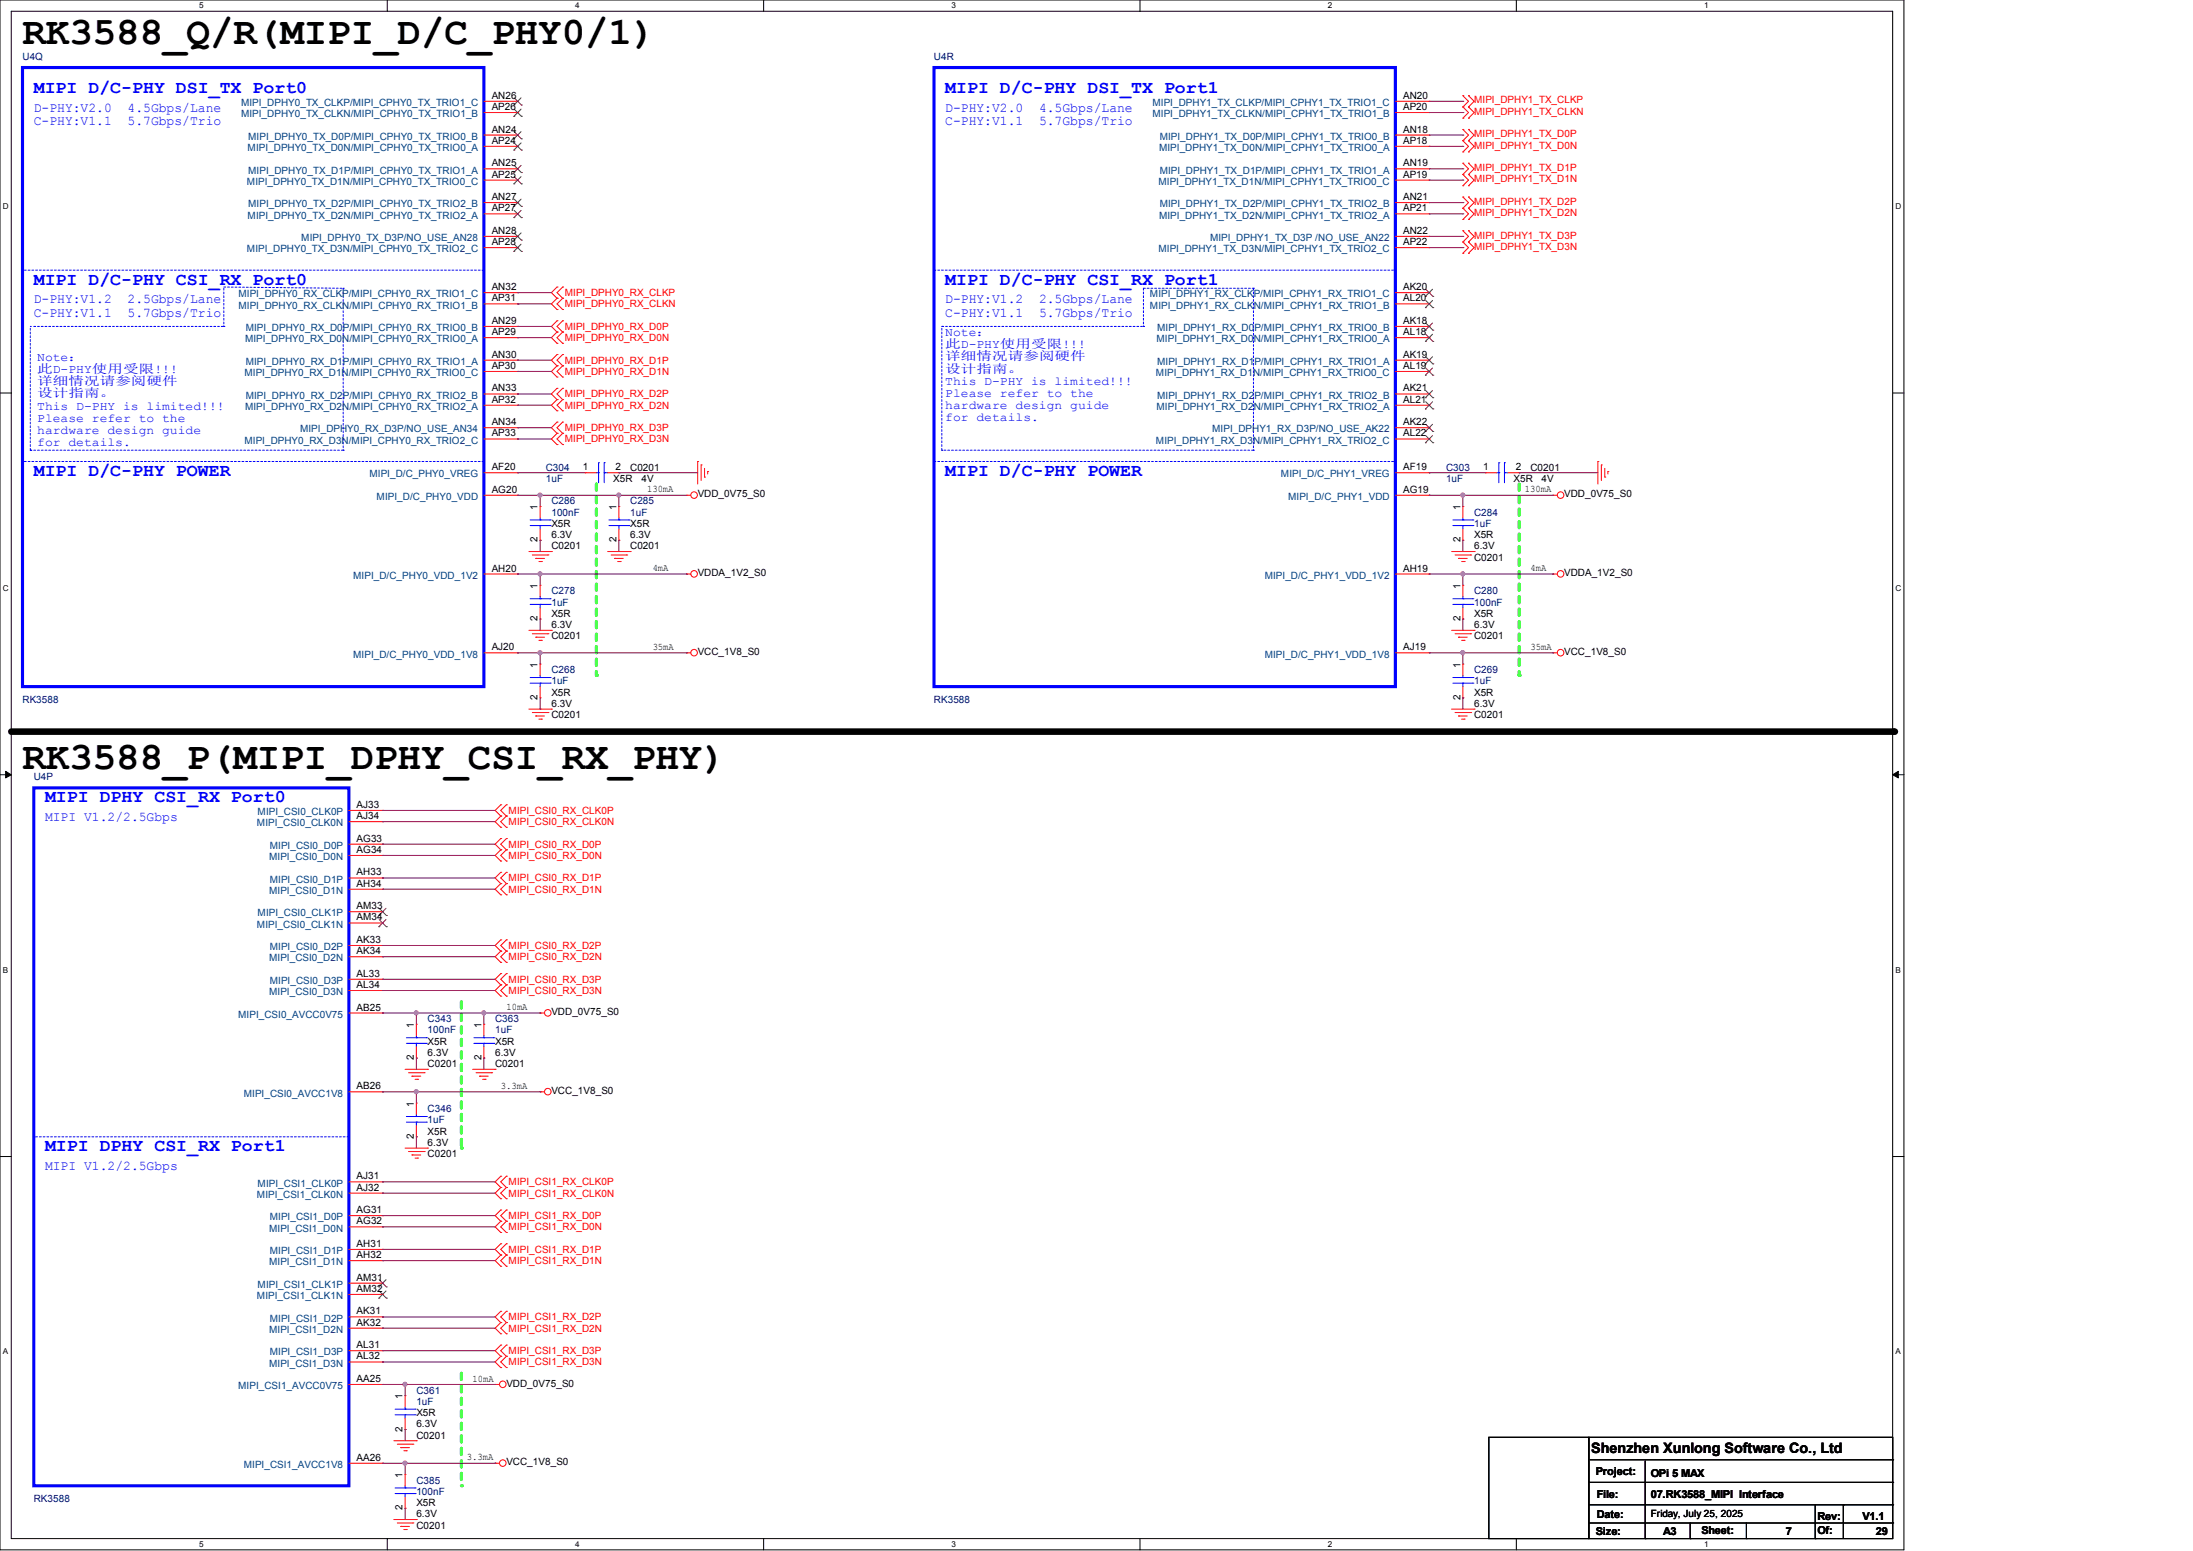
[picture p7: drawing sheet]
<svg xmlns="http://www.w3.org/2000/svg" width="297mm" height="210mm" viewBox="0 0 297 210" stroke-linecap="round" stroke-linejoin="round" font-family="sans-serif">
<g fill="none" stroke="#000" stroke-width=".14">
<path d="M0 0h257.9v209.8h-257.9zM1.5 1.5h254.8v206.8h-254.8zM52.5 0v1.5M103.4 0v1.5M154.4 0v1.5M205.4 0v1.5M0 53.2h1.5M256.3 53.2h1.6M0 104.9h1.5M.8 104.4l.7 .5-.7 .4zM256.3 104.9l.8-.5v.9zM256.3 104.9h1.6"/>
<path d="M0 156.6h1.5M256.3 156.6h1.6M52.5 208.3v1.5M103.4 208.3v1.5M154.4 208.3v1.5M205.4 208.3v1.5"/>
</g>
<path d="M.8 104.4l.7 .5-.7 .4zM256.3 104.9l.8-.5v.9z" fill="#000"/>
<path d="M1.5 99.1h255" fill="none" stroke="#000" stroke-width=".89"/>
<circle cx="256.5" cy="99.1" r=".44" fill="#000"/>
<path d="M80.8 65.5v25.9" fill="none" stroke="#0f0" stroke-width=".42" stroke-dasharray=".8 .8"/>
<circle cx="80.8" cy="91.4" r=".21" fill="#0f0" stroke-dasharray=".8 .8"/>
<path d="M62.5 135.6v19.8" fill="none" stroke="#0f0" stroke-width=".42" stroke-dasharray=".8 .8"/>
<circle cx="62.5" cy="155.4" r=".21" fill="#0f0" stroke-dasharray=".8 .8"/>
<path d="M62.5 185.9v15.3" fill="none" stroke="#0f0" stroke-width=".42" stroke-dasharray=".8 .8"/>
<circle cx="62.5" cy="201.2" r=".21" fill="#0f0" stroke-dasharray=".8 .8"/>
<path d="M205.7 65.5v25.9" fill="none" stroke="#0f0" stroke-width=".42" stroke-dasharray=".8 .8"/>
<circle cx="205.7" cy="91.4" r=".21" fill="#0f0" stroke-dasharray=".8 .8"/>
<g fill="none" stroke="#f00" stroke-width=".14">
<path d="M65.5 18.3h4.6M65.5 13.7h4.6M65.5 19.8h4.6M65.5 15.2h4.6M70.1 18.3h.1M70.1 13.7h.1M70.1 19.8h.1M70.1 15.2h.1M189 18.3h4.5M189 13.7h4.5M189 19.8h4.5M189 15.2h4.5"/>
<path d="M193.5 18.3h.1M193.5 13.7h.1M193.5 19.8h.1M193.5 15.2h.1M198.1 19.1h.1M198.1 17.5h.1M198.1 16h.1M198.1 14.5h.1M198.1 13h.1M198.1 19.1l.8 .7-.8 .8M198.1 17.5l.8 .8-.8 .8M198.1 14.5l.8 .7-.8 .8"/>
<path d="M198.1 13l.8 .7-.8 .8M198.9 19.1h.1M198.9 17.5h.1M198.9 16h.1M198.9 14.5h.1M198.9 13h.1M198.9 19.1l.7 .7-.7 .8M198.9 17.5l.7 .8-.7 .8M198.9 14.5l.7 .7-.7 .8M198.9 13l.7 .7-.7 .8M65.5 39.6h4.6M65.5 22.9h4.6"/>
<path d="M65.5 27.4h4.6M65.5 32h4.6M65.5 24.4h4.6M65.5 29h4.6M65.5 33.5h4.6M70.1 22.9h.1M70.1 27.4h.1M70.1 32h.1M70.1 24.4h.1M70.1 29h.1M70.1 33.5h.1M70.1 39.6h.1"/>
<path d="M75.4 38.9h.1M75.4 38.9l-.7 .7 .7 .8M76.2 38.9h.1M76.2 38.9l-.8 .7 .8 .8M189 39.6h4.5M189 22.9h4.5M189 27.4h4.5M189 32h4.5M189 24.4h4.5M189 29h4.5M189 33.5h4.5M193.5 39.6h.1"/>
<path d="M193.5 22.9h.1M193.5 27.4h.1M193.5 32h.1M193.5 24.4h.1M193.5 29h.1M193.5 33.5h.1M198.1 20.6h.1M198.1 25.1h.1M198.1 23.6h.1M198.1 22.1h.1M198.1 29.7h.1M198.1 28.2h.1"/>
<path d="M198.1 26.7h.1M198.1 34.3h.1M198.1 32.8h.1M198.1 31.2h.1M198.1 23.6l.8 .8-.8 .7M198.1 22.1l.8 .8-.8 .7M198.1 28.2l.8 .8-.8 .7M198.1 26.7l.8 .7-.8 .8M198.1 32.8l.8 .7-.8 .8M198.1 31.2l.8 .8-.8 .8M198.9 20.6h.1M198.9 25.1h.1"/>
<path d="M198.9 23.6h.1M198.9 22.1h.1M198.9 29.7h.1M198.9 28.2h.1M198.9 26.7h.1M198.9 34.3h.1M198.9 32.8h.1M198.9 31.2h.1M198.9 23.6l.7 .8-.7 .7M198.9 22.1l.7 .8-.7 .7M198.9 28.2l.7 .8-.7 .7M198.9 26.7l.7 .7-.7 .8"/>
<path d="M198.9 32.8l.7 .7-.7 .8M198.9 31.2l.7 .8-.7 .8M65.5 44.2h4.6M65.5 48.8h4.6M65.5 53.3h4.6M65.5 57.9h4.6M65.5 45.7h4.6M65.5 50.3h4.6M65.5 41.1h4.6M65.5 54.9h4.6M65.5 59.4h4.6M70.1 44.2h.1"/>
<path d="M70.1 48.8h.1M70.1 53.3h.1M70.1 57.9h.1M70.1 45.7h.1M70.1 50.3h.1M70.1 41.1h.1M70.1 54.9h.1M70.1 59.4h.1M75.4 40.4h.1M75.4 41.9h.1M75.4 43.4h.1M75.4 45h.1"/>
<path d="M75.4 46.5h.1M75.4 48h.1M75.4 49.5h.1M75.4 51.1h.1M75.4 52.6h.1M75.4 54.1h.1M75.4 55.6h.1M75.4 57.2h.1M75.4 58.7h.1M75.4 40.4l-.7 .7 .7 .8M75.4 43.4l-.7 .8 .7 .8M75.4 45l-.7 .7 .7 .8"/>
<path d="M75.4 48l-.7 .8 .7 .7M75.4 49.5l-.7 .8 .7 .8M75.4 52.6l-.7 .7 .7 .8M75.4 54.1l-.7 .8 .7 .7M75.4 57.2l-.7 .7 .7 .8M75.4 58.7l-.7 .7 .7 .8M76.2 40.4h.1M76.2 41.9h.1M76.2 45h.1M76.2 43.4h.1M76.2 46.5h.1M76.2 49.5h.1"/>
<path d="M76.2 48h.1M76.2 51.1h.1M76.2 54.1h.1M76.2 52.6h.1M76.2 55.6h.1M76.2 58.7h.1M76.2 57.2h.1M76.2 40.4l-.8 .7 .8 .8M76.2 43.4l-.8 .8 .8 .8M76.2 45l-.8 .7 .8 .8M76.2 48l-.8 .8 .8 .7M76.2 49.5l-.8 .8 .8 .8"/>
<path d="M76.2 52.6l-.8 .7 .8 .8M76.2 54.1l-.8 .8 .8 .7M76.2 57.2l-.8 .7 .8 .8M76.2 58.7l-.8 .7 .8 .8M189 44.2h4.5M189 48.8h4.5M189 53.3h4.5M189 57.9h4.5M189 45.7h4.5M189 50.3h4.5M189 41.1h4.5M189 54.9h4.5"/>
<path d="M189 59.4h4.5M193.5 44.2h.1M193.5 48.8h.1M193.5 53.3h.1M193.5 57.9h.1M193.5 45.7h.1M193.5 50.3h.1M193.5 41.1h.1M193.5 54.9h.1M193.5 59.4h.1M65.5 67.1h4.6M65.5 77.7h4.6"/>
<path d="M65.5 64h4.6M70.1 64h.1M70.1 67.1h.1M70.1 77.7h.1M71.6 74.7h3.1M72.1 75.1h2.1M72.6 75.6h.1M72.6 75.6h1.1M73 76h.3M73.2 68.6h.1M73.2 73.2h.1M73.2 79.2h.1"/>
<path d="M73.2 68.6v1.5M73.2 71.6v1.6M73.2 79.2v1.6M73.3 76h.1M74.2 75.1h.1M74.7 74.7h.1M75.4 60.2h.1M76.2 60.2h.1M79.2 64h.1M79.2 64h1.6M82.3 74.7h3M82.3 64h1.5"/>
<path d="M82.8 75.1h2.1M83.2 75.6h.1M83.2 75.6h1.2M83.7 76h.3M83.8 68.6h.1M83.8 73.2h.1M83.8 64h.1M83.8 68.6v1.5M83.8 71.6v1.6M84 76h.1M84.9 75.1h.1M85.3 74.7h.1"/>
<path d="M93 67.1h.1M93 77.7h.1M93 67.1h.6M93 77.7h.6M94.5 62.5h.1M94.5 62.5v3M95 62.9h.1M95 62.9v2.2M95.4 64.6h.1M95.4 63.4v1.2M95.8 63.8h.1M95.8 63.8v.4"/>
<path d="M189 67.1h4.5M189 77.7h4.5M189 64h4.5M193.5 64h.1M193.5 67.1h.1M193.5 77.7h.1M196.6 74.7h3M197.1 75.1h2.1M197.5 75.6h.1M197.5 75.6h1.2M198 76h.3M198.1 79.2h.1"/>
<path d="M198.1 68.6h.1M198.1 73.2h.1M198.1 68.6v1.5M198.1 71.6v1.6M198.1 79.2v1.6M198.3 76h.1M199.2 75.1h.1M199.6 74.7h.1M201.2 64h.1M201.2 64h1.5M204.2 64h1.5M205.7 64h.1"/>
<path d="M210.3 67.1h.1M210.3 77.7h.1M210.3 67.1h.6M210.3 77.7h.6M216.4 62.5h.1M216.4 62.5v3M216.9 62.9h.1M216.9 62.9v2.2M217.3 64.6h.1M217.3 63.4v1.2M217.8 63.8h.1M217.8 63.8v.4"/>
<path d="M65.5 88.4h4.6M70.1 88.4h.1M71.6 85.3h3.1M71.6 96h3.1M72.1 85.8h2.1M72.1 96.5h2.1M72.6 86.3h.1M72.6 96.9h.1M72.6 86.3h1.1M72.6 96.9h1.1M73 86.7h.3M73 97.4h.3"/>
<path d="M73.2 83.8h.1M73.2 89.9h.1M73.2 94.5h.1M73.2 82.3v1.5M73.2 89.9v1.5M73.2 93v1.5M73.3 86.7h.1M73.3 97.4h.1M74.2 85.8h.1M74.2 96.5h.1M74.7 85.3h.1M74.7 96h.1"/>
<path d="M93 88.4h.1M93 88.4h.6M189 88.4h4.5M193.5 88.4h.1M196.6 85.3h3M196.6 96h3M197.1 85.8h2.1M197.1 96.5h2.1M197.5 86.3h.1M197.5 96.9h.1M197.5 86.3h1.2M197.5 96.9h1.2"/>
<path d="M198 86.7h.3M198 97.4h.3M198.1 83.8h.1M198.1 89.9h.1M198.1 94.5h.1M198.1 82.3v1.5M198.1 89.9v1.5M198.1 93v1.5M198.3 86.7h.1M198.3 97.4h.1M199.2 85.8h.1M199.2 96.5h.1"/>
<path d="M199.6 85.3h.1M199.6 96h.1M210.3 88.4h.1M210.3 88.4h.6M47.2 114.3h4.6M47.2 115.8h4.6M47.2 118.9h4.6M47.2 109.7h4.6M47.2 111.3h4.6M51.8 114.3h.1M51.8 115.8h.1M51.8 118.9h.1"/>
<path d="M51.8 109.7h.1M51.8 111.3h.1M67.8 109h.1M67.8 110.5h.1M67.8 112h.1M67.8 113.5h.1M67.8 115.1h.1M67.8 116.6h.1M67.8 118.1h.1M67.8 119.6h.1M67.8 109l-.7 .7 .7 .8M67.8 110.5l-.7 .8 .7 .7"/>
<path d="M67.8 113.5l-.7 .8 .7 .8M67.8 115.1l-.7 .7 .7 .8M67.8 118.1l-.7 .8 .7 .7M67.8 119.6l-.7 .8 .7 .8M68.6 110.5h.1M68.6 109h.1M68.6 112h.1M68.6 115.1h.1M68.6 113.5h.1M68.6 116.6h.1M68.6 119.6h.1M68.6 118.1h.1"/>
<path d="M68.6 109l-.8 .7 .8 .8M68.6 110.5l-.8 .8 .8 .7M68.6 113.5l-.8 .8 .8 .8M68.6 115.1l-.8 .7 .8 .8M68.6 118.1l-.8 .8 .8 .7M68.6 119.6l-.8 .8 .8 .8M47.2 137.2h4.6M47.2 120.4h4.6M47.2 128h4.6M47.2 129.5h4.6M47.2 132.6h4.6M47.2 134.1h4.6"/>
<path d="M47.2 123.4h4.6M47.2 125h4.6M51.8 137.2h.1M51.8 120.4h.1M51.8 128h.1M51.8 129.5h.1M51.8 132.6h.1M51.8 134.1h.1M51.8 123.4h.1M51.8 125h.1M56.4 138.7h.1M56.4 138.7v1.5"/>
<path d="M65.5 138.7h.1M65.5 138.7v1.5M67.8 121.2h.1M67.8 127.3h.1M67.8 128.8h.1M67.8 130.3h.1M67.8 131.8h.1M67.8 133.3h.1M67.8 134.9h.1M67.8 127.3l-.7 .7 .7 .8M67.8 128.8l-.7 .7 .7 .8M67.8 131.8l-.7 .8 .7 .7"/>
<path d="M67.8 133.3l-.7 .8 .7 .8M68.6 121.2h.1M68.6 128.8h.1M68.6 127.3h.1M68.6 130.3h.1M68.6 133.3h.1M68.6 131.8h.1M68.6 134.9h.1M68.6 127.3l-.8 .7 .8 .8M68.6 128.8l-.8 .7 .8 .8M68.6 131.8l-.8 .8 .8 .7M68.6 133.3l-.8 .8 .8 .8"/>
<path d="M73.2 137.2h.1M73.2 137.2h.5M47.2 147.8h4.6M51.8 147.8h.1M54.9 155.4h3M54.9 144.8h3M55.3 155.9h2.1M55.3 145.2h2.1M55.8 156.4h.1M55.8 145.7h.1M55.8 156.4h1.2M55.8 145.7h1.2"/>
<path d="M56.2 156.8h.4M56.2 146.1h.4M56.4 149.4h.1M56.4 153.9h.1M56.4 143.3h.1M56.4 141.7v1.6M56.4 149.4v1.5M56.4 152.4v1.5M56.6 156.8h.1M56.6 146.1h.1M57.4 155.9h.1M57.4 145.2h.1"/>
<path d="M57.9 155.4h.1M57.9 144.8h.1M64 144.8h3.1M64.5 145.2h2.1M64.9 145.7h.1M64.9 145.7h1.2M65.4 146.1h.3M65.5 143.3h.1M65.5 141.7v1.6M65.7 146.1h.1M66.6 145.2h.1M67.1 144.8h.1"/>
<path d="M67.8 159.3h.1M67.8 159.3l-.7 .7 .7 .8M68.6 159.3h.1M68.6 159.3l-.8 .7 .8 .8M73.2 147.8h.1M73.2 147.8h.5M47.2 164.6h4.6M47.2 166.1h4.6M47.2 169.2h4.6M47.2 170.7h4.6M47.2 160h4.6M47.2 161.5h4.6"/>
<path d="M47.2 178.3h4.6M47.2 179.8h4.6M47.2 173.7h4.6M47.2 175.3h4.6M51.8 164.6h.1M51.8 166.1h.1M51.8 169.2h.1M51.8 170.7h.1M51.8 160h.1M51.8 161.5h.1M51.8 178.3h.1M51.8 179.8h.1"/>
<path d="M51.8 173.7h.1M51.8 175.3h.1M67.8 160.8h.1M67.8 162.3h.1M67.8 163.8h.1M67.8 165.4h.1M67.8 166.9h.1M67.8 168.4h.1M67.8 169.9h.1M67.8 171.4h.1M67.8 177.5h.1M67.8 179.1h.1"/>
<path d="M67.8 160.8l-.7 .7 .7 .8M67.8 163.8l-.7 .8 .7 .8M67.8 165.4l-.7 .7 .7 .8M67.8 168.4l-.7 .8 .7 .7M67.8 169.9l-.7 .8 .7 .7M67.8 177.5l-.7 .8 .7 .8M67.8 179.1l-.7 .7 .7 .8M68.6 162.3h.1M68.6 160.8h.1M68.6 165.4h.1M68.6 163.8h.1M68.6 166.9h.1"/>
<path d="M68.6 169.9h.1M68.6 168.4h.1M68.6 171.4h.1M68.6 179.1h.1M68.6 177.5h.1M68.6 160.8l-.8 .7 .8 .8M68.6 163.8l-.8 .8 .8 .8M68.6 165.4l-.8 .7 .8 .8M68.6 168.4l-.8 .8 .8 .7M68.6 169.9l-.8 .8 .8 .7M68.6 177.5l-.8 .8 .8 .8M68.6 179.1l-.8 .7 .8 .8"/>
<path d="M47.2 187.5h4.6M47.2 198.1h4.6M47.2 182.9h4.6M47.2 184.4h4.6M51.8 187.5h.1M51.8 198.1h.1M51.8 182.9h.1M51.8 184.4h.1M53.3 195.1h3.1M53.8 195.5h2.1M54.3 196h.1M54.3 196h1.2"/>
<path d="M54.7 196.4h.3M54.9 199.6h.1M54.9 189h.1M54.9 193.5h.1M54.9 189v1.5M54.9 192v1.5M54.9 199.6v1.6M55 196.4h.1M55.9 195.5h.1M56.4 195.1h.1M67.1 187.5h.1M67.1 198.1h.1"/>
<path d="M67.1 187.5h.5M67.1 198.1h.5M67.8 180.6h.1M67.8 182.1h.1M67.8 183.6h.1M67.8 185.2h.1M67.8 182.1l-.7 .8 .7 .7M67.8 183.6l-.7 .8 .7 .8M68.6 180.6h.1M68.6 183.6h.1M68.6 182.1h.1M68.6 185.2h.1"/>
<path d="M68.6 182.1l-.8 .8 .8 .7M68.6 183.6l-.8 .8 .8 .8M53.3 205.7h3.1M53.8 206.2h2.1M54.3 206.7h.1M54.3 206.7h1.2M54.7 207.1h.3M54.9 204.2h.1M54.9 202.7v1.5M55 207.1h.1M55.9 206.2h.1M56.4 205.7h.1"/>
<circle cx="94" cy="67" r=".44"/>
<circle cx="94" cy="77.7" r=".44"/>
<circle cx="211.3" cy="67" r=".44"/>
<circle cx="211.3" cy="77.7" r=".44"/>
<circle cx="94" cy="88.4" r=".44"/>
<circle cx="211.3" cy="88.4" r=".44"/>
<circle cx="74.2" cy="137.1" r=".44"/>
<circle cx="74.2" cy="147.8" r=".44"/>
<circle cx="68.1" cy="187.4" r=".44"/>
<circle cx="68.1" cy="198.1" r=".44"/>
</g>
<g fill="none" stroke="#000" stroke-width=".14">
<path d="M201.6 194.6h13.6v13.7h-13.6zM215.2 194.6h41.1v13.7h-41.1zM215.3 197.7h41M222.8 197.8v10.5M256.3 197.7h.1M215.2 200.7h41.1M215.2 203.8h41.1M215.2 206.2h41.1M222.8 208.3h.1M228.9 208.3h.1M228.9 206.2v2.1M236.5 208.3h.1"/>
<path d="M236.5 206.2v2.1M245.8 208.3h.1M245.8 203.8v4.5M249.6 203.8h.1M249.6 203.8v4.5M256.3 200.7h.1M256.3 203.8h.1M256.3 206.2h.1"/>
</g>
<g fill="none" stroke="#00f" stroke-width=".14">
<path d="M71.8 71.2h2.7M71.8 70.4h2.7M73.2 70.4h.1M73.2 71.2h.1M73.2 70.1v.3M73.2 71.2v.4M74.5 71.2h.1M74.5 70.4h.1M80.8 64h.3M81.1 64h.1M81.1 62.7h.1M81.1 62.7v2.7"/>
<path d="M81.8 62.7h.1M81.8 64h.1M81.8 64h.5M81.8 62.7v2.7M82.5 71.2h2.7M82.5 70.4h2.7M83.8 70.4h.1M83.8 71.2h.1M83.8 70.1v.3M83.8 71.2v.4M85.2 71.2h.1M85.2 70.4h.1"/>
<path d="M196.8 71.2h2.7M196.8 70.4h2.7M198.1 70.4h.1M198.1 71.2h.1M198.1 70.1v.3M198.1 71.2v.4M199.5 71.2h.1M199.5 70.4h.1M202.7 64h.3M203 64h.1M203 62.7h.1M203 62.7v2.7"/>
<path d="M203.8 62.7h.1M203.8 64h.1M203.8 64h.4M203.8 62.7v2.7M71.8 81.8h2.7M71.8 81.1h2.7M71.8 92.5h2.7M71.8 91.7h2.7M73.2 81.1h.1M73.2 81.8h.1M73.2 91.7h.1M73.2 92.5h.1"/>
<path d="M73.2 80.8v.3M73.2 81.8v.5M73.2 91.4v.3M73.2 92.5v.5M74.5 81.8h.1M74.5 81.1h.1M74.5 92.5h.1M74.5 91.7h.1M196.8 81.8h2.7M196.8 81.1h2.7M196.8 92.5h2.7M196.8 91.7h2.7"/>
<path d="M198.1 81.1h.1M198.1 81.8h.1M198.1 91.7h.1M198.1 92.5h.1M198.1 80.8v.3M198.1 81.8v.5M198.1 91.4v.3M198.1 92.5v.5M199.5 81.8h.1M199.5 81.1h.1M199.5 92.5h.1M199.5 91.7h.1"/>
<path d="M55 151.9h2.7M55 151.2h2.7M55 141.3h2.7M55 140.5h2.7M56.4 151.2h.1M56.4 151.9h.1M56.4 140.5h.1M56.4 141.3h.1M56.4 140.2v.3M56.4 141.3v.4M56.4 150.9v.3M56.4 151.9v.5"/>
<path d="M57.7 151.9h.1M57.7 151.2h.1M57.7 141.3h.1M57.7 140.5h.1M64.2 141.3h2.7M64.2 140.5h2.7M65.5 140.5h.1M65.5 141.3h.1M65.5 140.2v.3M65.5 141.3v.4M66.9 141.3h.1M66.9 140.5h.1"/>
<path d="M53.5 191.6h2.7M53.5 190.8h2.7M54.9 190.8h.1M54.9 191.6h.1M54.9 190.5v.3M54.9 191.6v.4M56.2 191.6h.1M56.2 190.8h.1M53.5 202.2h2.7M53.5 201.5h2.7M54.9 201.5h.1M54.9 202.2h.1"/>
<path d="M54.9 201.2v.3M54.9 202.2v.5M56.2 202.2h.1M56.2 201.5h.1"/>
</g>
<path d="M3 9.1h62.5v83.9h-62.5zM126.5 9.1h62.5v83.9h-62.5zM4.6 106.7h42.6v94.5h-42.6z" fill="none" stroke="#00f" stroke-width=".42"/>
<g fill="none" stroke="#00f" stroke-width=".14" stroke-dasharray=".3 .3">
<path d="M3 36.6h.1M30.3 39v5.2M30.3 38.9l16.2 .1M46.5 39v22M46.5 39h.1M65.5 36.6h-62.5M126.5 36.6h62.5M154.9 39h14.9M154.9 39v5.2M169.8 39v22M169.8 39h.1M189 36.6h.1"/>
<path d="M4.1 44.2h.1M4.6 44.2h25.7M30.3 44.2h.1M127.6 44.2h27.3M127.6 44.2h.1M154.9 44.2h.1M3 62.5h.1M4.1 61h.1M4.1 61v-16.8M46.5 61h.1M46.5 61h-42.4M65.5 62.5h-62.5"/>
<path d="M126.5 62.5h62.5M127.6 61v-16.8M127.6 61h.1M169.8 61h-42.2M169.8 61h.1M189 62.5h.1M4.6 153.9h.1M47.2 153.9h-42.6"/>
</g>
<g fill="none" stroke="#804000" stroke-width=".14">
<path d="M69.6 18.8h.1M69.6 14.2h.1M69.6 15.7h.1M69.6 17.8l1 1M69.6 13.3l1 .9M69.6 19.3l1 1M69.6 14.8l1 .9M70.6 17.8l-1 1M70.6 13.3l-1 .9M70.6 19.3l-1 1M70.6 14.8l-1 .9M70.6 18.8h.1"/>
<path d="M70.6 14.2h.1M70.6 15.7h.1M69.6 23.4h.1M69.6 27.9h.1M69.6 32.5h.1M69.6 20.3h.1M69.6 24.9h.1M69.6 29.5h.1M69.6 34h.1M69.6 22.4l1 1M69.6 27l1 .9M69.6 31.5l1 1"/>
<path d="M69.6 23.9l1 1M69.6 28.5l1 1M69.6 33.1l1 .9M70.6 22.4l-1 1M70.6 27l-1 .9M70.6 31.5l-1 1M70.6 23.9l-1 1M70.6 28.5l-1 1M70.6 33.1l-1 .9M70.6 23.4h.1M70.6 27.9h.1M70.6 32.5h.1"/>
<path d="M70.6 20.3h.1M70.6 24.9h.1M70.6 29.5h.1M70.6 34h.1M193.1 39.2l1 .9M194 39.2l-1 .9M193 44.7h.1M193 49.3h.1M193 40.1h.1M193 53.8h.1M193 58.4h.1M193 46.2h.1"/>
<path d="M193 50.8h.1M193 41.7h.1M193 55.4h.1M193 59.9h.1M193.1 43.7l1 1M193.1 48.3l1 1M193.1 52.9l1 .9M193.1 57.4l1 1M193.1 45.3l1 .9M193.1 49.8l1 1M193.1 40.7l1 1M193.1 54.4l1 1"/>
<path d="M193.1 59l1 .9M194 43.7l-1 1M194 48.3l-1 1M194 52.9l-1 .9M194 57.4l-1 1M194 45.3l-1 .9M194 49.8l-1 1M194 40.7l-1 1M194 54.4l-1 1M194 59l-1 .9M194.1 44.7h.1M194.1 49.3h.1"/>
<path d="M194.1 40.1h.1M194.1 53.8h.1M194.1 58.4h.1M194.1 46.2h.1M194.1 50.8h.1M194.1 41.7h.1M194.1 55.4h.1M194.1 59.9h.1M51.3 124h.1M51.3 125.5h.1M51.4 123l.9 1M51.4 124.5l.9 1"/>
<path d="M52.3 123l-1 1M52.3 124.5l-1 1M52.3 124h.1M52.3 125.5h.1M51.3 174.2h.1M51.3 175.8h.1M51.4 173.3l.9 .9M51.4 174.8l.9 1M52.3 173.3l-1 .9M52.3 174.8l-1 1M52.3 174.2h.1M52.3 175.8h.1"/>
</g>
<g fill="none" stroke="#800040" stroke-width=".14">
<path d="M70.1 67.1h.1M70.1 77.7h.1M70.1 67.1h13.7M70.1 77.7h3.1M73.2 67.1h.1M73.2 73.2h.1M73.2 67.1v1.5M73.2 73.2v1.5M83.8 73.2h.1M83.8 67.1h.1M83.8 73.2v1.5M70.1 88.4h.1"/>
<path d="M70.1 88.4h3.1M73.2 83.8h.1M73.2 83.8v1.5"/>
</g>
<circle cx="73.1" cy="67" r=".28" fill="#f0f"/>
<circle cx="73.1" cy="67" r=".28" fill="none" stroke="#f0f" stroke-width=".14"/>
<circle cx="83.8" cy="67" r=".28" fill="#f0f"/>
<circle cx="83.8" cy="67" r=".28" fill="none" stroke="#f0f" stroke-width=".14"/>
<path d="M73.2 77.7h19.8M83.8 67.1h.1M83.8 67.1v1.5M93 77.7h.1" fill="none" stroke="#800040" stroke-width=".14"/>
<circle cx="73.1" cy="77.7" r=".28" fill="#f0f"/>
<circle cx="73.1" cy="77.7" r=".28" fill="none" stroke="#f0f" stroke-width=".14"/>
<g fill="none" stroke="#800040" stroke-width=".14">
<path d="M73.2 77.7h.1M73.2 77.7v1.5M83.8 67.1h.1M83.8 67.1h9.2M198.1 73.2h.1M198.1 67.1h.1M198.1 77.7h.1M198.1 67.1h12.2M198.1 67.1v1.5M198.1 73.2v1.5M198.1 77.7v1.5M198.1 77.7h12.2"/>
<path d="M210.3 67.1h.1M210.3 77.7h.1M73.2 96h.1M73.2 88.4h.1M73.2 88.4v1.5M73.2 94.5v1.5M193.5 88.4h.1M193.5 88.4h16.8M198.1 94.5h.1M198.1 88.4h.1M198.1 83.8h.1M198.1 83.8v1.5"/>
<path d="M198.1 88.4v1.5M198.1 94.5v1.5M210.3 88.4h.1"/>
</g>
<circle cx="198.1" cy="88.4" r=".28" fill="#f0f"/>
<circle cx="198.1" cy="88.4" r=".28" fill="none" stroke="#f0f" stroke-width=".14"/>
<path d="M193.5 77.7h.1M193.5 77.7h4.6" fill="none" stroke="#800040" stroke-width=".14"/>
<circle cx="198.1" cy="77.7" r=".28" fill="#f0f"/>
<circle cx="198.1" cy="77.7" r=".28" fill="none" stroke="#f0f" stroke-width=".14"/>
<path d="M193.5 67.1h.1M193.5 67.1h4.6" fill="none" stroke="#800040" stroke-width=".14"/>
<circle cx="198.1" cy="67" r=".28" fill="#f0f"/>
<circle cx="198.1" cy="67" r=".28" fill="none" stroke="#f0f" stroke-width=".14"/>
<g fill="none" stroke="#800040" stroke-width=".14">
<path d="M73.2 88.4h19.8M93 88.4h.1M51.8 111.3h.1M51.8 115.8h.1M51.8 118.9h.1M51.8 114.3h.1M51.8 109.7h.1M51.8 111.3h15.3M51.8 115.8h15.3M51.8 118.9h15.3M51.8 114.3h15.3M51.8 109.7h15.3"/>
<path d="M51.8 129.5h.1M51.8 134.1h.1M51.8 120.4h.1M51.8 137.2h.1M51.8 132.6h.1M51.8 128h.1M51.8 129.5h15.3M51.8 134.1h15.3M51.8 120.4h15.3M51.8 137.2h4.6M51.8 132.6h15.3M51.8 128h15.3"/>
<path d="M56.4 137.2h.1M56.4 137.2v1.5M51.8 147.8h.1M51.8 147.8h4.6M56.4 143.3h.1M56.4 153.9h.1M56.4 147.8h.1M56.4 143.3v1.5M56.4 147.8v1.6M56.4 153.9v1.5M51.8 187.5h.1M51.8 198.1h.1"/>
<path d="M51.8 187.5h3.1M51.8 198.1h3.1M54.9 193.5h.1M54.9 198.1h.1M54.9 187.5h.1M54.9 187.5v1.5M54.9 193.5v1.6M54.9 198.1v1.5M54.9 204.2h.1M54.9 204.2v1.5"/>
</g>
<circle cx="73.1" cy="88.4" r=".28" fill="#f0f"/>
<circle cx="73.1" cy="88.4" r=".28" fill="none" stroke="#f0f" stroke-width=".14"/>
<path d="M56.4 147.8h16.8M73.2 147.8h.1" fill="none" stroke="#800040" stroke-width=".14"/>
<circle cx="56.4" cy="147.8" r=".28" fill="#f0f"/>
<circle cx="56.4" cy="147.8" r=".28" fill="none" stroke="#f0f" stroke-width=".14"/>
<path d="M56.4 137.2h9.1M65.5 137.2h.1" fill="none" stroke="#800040" stroke-width=".14"/>
<circle cx="56.4" cy="137.1" r=".28" fill="#f0f"/>
<circle cx="56.4" cy="137.1" r=".28" fill="none" stroke="#f0f" stroke-width=".14"/>
<path d="M54.9 198.1h12.2M67.1 198.1h.1" fill="none" stroke="#800040" stroke-width=".14"/>
<circle cx="54.8" cy="198.1" r=".28" fill="#f0f"/>
<circle cx="54.8" cy="198.1" r=".28" fill="none" stroke="#f0f" stroke-width=".14"/>
<path d="M54.9 187.5h12.2M67.1 187.5h.1" fill="none" stroke="#800040" stroke-width=".14"/>
<circle cx="54.8" cy="187.4" r=".28" fill="#f0f"/>
<circle cx="54.8" cy="187.4" r=".28" fill="none" stroke="#f0f" stroke-width=".14"/>
<path d="M65.5 137.2h.1M65.5 137.2v1.5M65.5 137.2h7.7M73.2 137.2h.1M65.5 143.3h.1M65.5 143.3v1.5" fill="none" stroke="#800040" stroke-width=".14"/>
<circle cx="65.5" cy="137.1" r=".28" fill="#f0f"/>
<circle cx="65.5" cy="137.1" r=".28" fill="none" stroke="#f0f" stroke-width=".14"/>
<g fill="none" stroke="#800040" stroke-width=".14">
<path d="M193.5 19.8h4.6M193.5 18.3h4.6M193.5 15.2h4.6M193.5 13.7h4.6M198.1 19.8h.1M198.1 18.3h.1M198.1 15.2h.1M198.1 13.7h.1M70.1 39.6h.1M70.1 39.6h4.6M193.5 24.4h4.6M193.5 22.9h4.6"/>
<path d="M193.5 29h4.6M193.5 27.4h4.6M193.5 33.5h4.6M193.5 32h4.6M198.1 24.4h.1M198.1 22.9h.1M198.1 29h.1M198.1 27.4h.1M198.1 33.5h.1M198.1 32h.1M70.1 45.7h.1M70.1 59.4h.1"/>
<path d="M70.1 41.1h.1M70.1 57.9h.1M70.1 53.3h.1M70.1 54.9h.1M70.1 48.8h.1M70.1 50.3h.1M70.1 44.2h.1M70.1 45.7h4.6M70.1 59.4h4.6M70.1 41.1h4.6M70.1 57.9h4.6M70.1 53.3h4.6"/>
<path d="M70.1 54.9h4.6M70.1 48.8h4.6M70.1 50.3h4.6M70.1 44.2h4.6M70.1 64h.1M70.1 64h9.1M83.8 64h.1M83.8 64h10.7M193.5 64h.1M193.5 64h7.7M205.7 64h.1M205.7 64h10.7"/>
<path d="M51.8 179.8h.1M51.8 178.3h.1M51.8 170.7h.1M51.8 169.2h.1M51.8 166.1h.1M51.8 164.6h.1M51.8 161.5h.1M51.8 160h.1M51.8 179.8h15.3M51.8 178.3h15.3M51.8 170.7h15.3M51.8 169.2h15.3"/>
<path d="M51.8 166.1h15.3M51.8 164.6h15.3M51.8 161.5h15.3M51.8 160h15.3M51.8 184.4h.1M51.8 182.9h.1M51.8 184.4h15.3M51.8 182.9h15.3"/>
</g>
<circle cx="73.1" cy="67" r=".28" fill="#f0f"/>
<circle cx="73.1" cy="67" r=".28" fill="none" stroke="#f0f" stroke-width=".14"/>
<circle cx="83.8" cy="67" r=".28" fill="#f0f"/>
<circle cx="83.8" cy="67" r=".28" fill="none" stroke="#f0f" stroke-width=".14"/>
<circle cx="73.1" cy="77.7" r=".28" fill="#f0f"/>
<circle cx="73.1" cy="77.7" r=".28" fill="none" stroke="#f0f" stroke-width=".14"/>
<circle cx="198.1" cy="88.4" r=".28" fill="#f0f"/>
<circle cx="198.1" cy="88.4" r=".28" fill="none" stroke="#f0f" stroke-width=".14"/>
<circle cx="198.1" cy="77.7" r=".28" fill="#f0f"/>
<circle cx="198.1" cy="77.7" r=".28" fill="none" stroke="#f0f" stroke-width=".14"/>
<circle cx="198.1" cy="67" r=".28" fill="#f0f"/>
<circle cx="198.1" cy="67" r=".28" fill="none" stroke="#f0f" stroke-width=".14"/>
<circle cx="73.1" cy="88.4" r=".28" fill="#f0f"/>
<circle cx="73.1" cy="88.4" r=".28" fill="none" stroke="#f0f" stroke-width=".14"/>
<circle cx="56.4" cy="147.8" r=".28" fill="#f0f"/>
<circle cx="56.4" cy="147.8" r=".28" fill="none" stroke="#f0f" stroke-width=".14"/>
<circle cx="56.4" cy="137.1" r=".28" fill="#f0f"/>
<circle cx="56.4" cy="137.1" r=".28" fill="none" stroke="#f0f" stroke-width=".14"/>
<circle cx="54.8" cy="198.1" r=".28" fill="#f0f"/>
<circle cx="54.8" cy="198.1" r=".28" fill="none" stroke="#f0f" stroke-width=".14"/>
<circle cx="54.8" cy="187.4" r=".28" fill="#f0f"/>
<circle cx="54.8" cy="187.4" r=".28" fill="none" stroke="#f0f" stroke-width=".14"/>
<circle cx="65.5" cy="137.1" r=".28" fill="#f0f"/>
<circle cx="65.5" cy="137.1" r=".28" fill="none" stroke="#f0f" stroke-width=".14"/>
<g font-size="5.3">
<text x="3" y="6">RK3588_Q/R(MIPI_D/C_PHY0/1)</text>
<text x="3" y="104.1">RK3588_P(MIPI_DPHY_CSI_RX_PHY)</text>
</g>
<g font-size="2.4" fill="#00f">
<text x="4.6" y="12.6">MIPI D/C-PHY DSI_TX Port0</text>
<text x="128" y="12.6">MIPI D/C-PHY DSI_TX Port1</text>
<text x="4.6" y="38.5">MIPI D/C-PHY CSI_RX Port0</text>
<text x="128" y="38.5">MIPI D/C-PHY CSI_RX Port1</text>
<text x="4.6" y="64.4">MIPI D/C-PHY POWER</text>
<text x="128" y="64.4">MIPI D/C-PHY POWER</text>
<text x="6.1" y="108.6">MIPI DPHY CSI_RX Port0</text>
<text x="6.1" y="155.9">MIPI DPHY CSI_RX Port1</text>
</g>
<text font-size="1.9" x="215.5" y="196.7">Shenzhen Xunlong Software Co., Ltd</text>
<g font-size="1.8" fill="#00f">
<text x="4.6" y="15.2">D-PHY:V2.0</text>
<text x="4.6" y="17">C-PHY:V1.1</text>
<text x="17.3" y="15.2">4.5Gbps/Lane</text>
<text x="17.3" y="17">5.7Gbps/Trio</text>
<text x="128" y="15.2">D-PHY:V2.0</text>
<text x="128" y="17">C-PHY:V1.1</text>
<text x="140.7" y="15.2">4.5Gbps/Lane</text>
<text x="140.7" y="17">5.7Gbps/Trio</text>
<text x="4.6" y="41.1">D-PHY:V1.2</text>
<text x="17.3" y="41.1">2.5Gbps/Lane</text>
<text x="128" y="41.1">D-PHY:V1.2</text>
<text x="140.7" y="41.1">2.5Gbps/Lane</text>
<text x="4.6" y="42.9">C-PHY:V1.1</text>
<text x="17.3" y="42.9">5.7Gbps/Trio</text>
<text x="128" y="42.9">C-PHY:V1.1</text>
<text x="140.7" y="42.9">5.7Gbps/Trio</text>
<text x="6.1" y="111.2">MIPI V1.2/2.5Gbps</text>
<text x="6.1" y="158.4">MIPI V1.2/2.5Gbps</text>
</g>
<g font-size="1.7" fill="#00f">
<text x="128" y="45.5">Note：</text>
<text x="128" y="47.2">此D-PHY使用受限!!!</text>
<text x="5" y="48.9">Note：</text>
<text x="5" y="50.5">此D-PHY使用受限!!!</text>
<text x="5" y="52.2">详细情况请参阅硬件</text>
<text x="5" y="53.8">设计指南。</text>
<text x="128" y="48.8">详细情况请参阅硬件</text>
<text x="128" y="50.5">设计指南。</text>
<text x="128" y="52.1">This D-PHY is limited!!!</text>
<text x="128" y="53.8">Please refer to the</text>
<text x="5" y="55.5">This D-PHY is limited!!!</text>
<text x="5" y="57.1">Please refer to the</text>
<text x="5" y="58.8">hardware design guide</text>
<text x="128" y="55.4">hardware design guide</text>
<text x="128" y="57.1">for details.</text>
<text x="5" y="60.4">for details.</text>
</g>
<g font-size="1.5">
<text x="216.1" y="199.8">Project:</text>
<text x="216.2" y="202.8">File:</text>
<text x="223.6" y="202.8">07.RK3588_MIPI IIInterface</text>
<text x="223.6" y="199.9">OPi 5 MAX</text>
<text x="223.6" y="202.8">07.RK3588_MIPI</text>
<text x="235.9" y="202.8">nterface</text>
<text x="216.1" y="207.9">Size:</text>
<text x="216.2" y="205.6">Date:</text>
<text x="225.3" y="207.9">A3</text>
<text x="230.4" y="207.7">Sheet:</text>
<text x="241.9" y="207.9">7</text>
<text x="246.1" y="205.7">Rev:</text>
<text x="246.1" y="207.7">Of:</text>
<text x="252.2" y="205.9">V1.1</text>
<text x="254" y="207.9">29</text>
</g>
<g font-size="1.4" fill="#000080">
<text x="3" y="8.1">U4Q</text>
<text x="126.5" y="8.1">U4R</text>
<text x="73.9" y="63.7">C304</text>
<text x="73.9" y="65.2">1uF</text>
<text x="195.8" y="63.7">C303</text>
<text x="195.8" y="65.2">1uF</text>
<text x="74.7" y="68.3">C286</text>
<text x="74.7" y="69.8">100nF</text>
<text x="85.3" y="68.3">C285</text>
<text x="85.3" y="69.8">1uF</text>
<text x="199.6" y="69.8">C284</text>
<text x="199.6" y="71.3">1uF</text>
<text x="74.7" y="80.5">C278</text>
<text x="74.7" y="82">1uF</text>
<text x="199.6" y="80.5">C280</text>
<text x="199.6" y="82">100nF</text>
<text x="3" y="95.1">RK3588</text>
<text x="74.7" y="91.1">C268</text>
<text x="74.7" y="92.7">1uF</text>
<text x="126.5" y="95.1">RK3588</text>
<text x="199.6" y="91.1">C269</text>
<text x="199.6" y="92.7">1uF</text>
<text x="4.6" y="105.6">U4P</text>
<text x="57.9" y="138.4">C343</text>
<text x="57.9" y="139.9">100nF</text>
<text x="67.1" y="138.4">C363</text>
<text x="67.1" y="139.9">1uF</text>
<text x="57.9" y="150.6">C346</text>
<text x="57.9" y="152.1">1uF</text>
<text x="56.4" y="188.7">C361</text>
<text x="56.4" y="190.2">1uF</text>
<text x="4.6" y="203.3">RK3588</text>
<text x="56.4" y="200.9">C385</text>
<text x="56.4" y="202.4">100nF</text>
</g>
<g font-size="1.4" fill="#004080">
<text x="32.6" y="14.4">MIPI_DPHY0_TX_CLKP/MIPI_CPHY0_TX_TRIO1_C</text>
<text x="32.6" y="15.9">MIPI_DPHY0_TX_CLKN/MIPI_CPHY0_TX_TRIO1_B</text>
<text x="156.1" y="14.4">MIPI_DPHY1_TX_CLKP/MIPI_CPHY1_TX_TRIO1_C</text>
<text x="156.1" y="15.9">MIPI_DPHY1_TX_CLKN/MIPI_CPHY1_TX_TRIO1_B</text>
<text x="33.5" y="20.4">MIPI_DPHY0_TX_D0N/MIPI_CPHY0_TX_TRIO0_A</text>
<text x="33.6" y="18.9">MIPI_DPHY0_TX_D0P/MIPI_CPHY0_TX_TRIO0_B</text>
<text x="33.6" y="23.5">MIPI_DPHY0_TX_D1P/MIPI_CPHY0_TX_TRIO1_A</text>
<text x="157" y="20.4">MIPI_DPHY1_TX_D0N/MIPI_CPHY1_TX_TRIO0_A</text>
<text x="157.1" y="18.9">MIPI_DPHY1_TX_D0P/MIPI_CPHY1_TX_TRIO0_B</text>
<text x="157.1" y="23.5">MIPI_DPHY1_TX_D1P/MIPI_CPHY1_TX_TRIO1_A</text>
<text x="33.4" y="25">MIPI_DPHY0_TX_D1N/MIPI_CPHY0_TX_TRIO0_C</text>
<text x="33.5" y="29.6">MIPI_DPHY0_TX_D2N/MIPI_CPHY0_TX_TRIO2_A</text>
<text x="33.6" y="28.1">MIPI_DPHY0_TX_D2P/MIPI_CPHY0_TX_TRIO2_B</text>
<text x="156.9" y="25">MIPI_DPHY1_TX_D1N/MIPI_CPHY1_TX_TRIO0_C</text>
<text x="157" y="29.6">MIPI_DPHY1_TX_D2N/MIPI_CPHY1_TX_TRIO2_A</text>
<text x="157.1" y="28.1">MIPI_DPHY1_TX_D2P/MIPI_CPHY1_TX_TRIO2_B</text>
<text x="33.4" y="34.2">MIPI_DPHY0_TX_D3N/MIPI_CPHY0_TX_TRIO2_C</text>
<text x="40.8" y="32.6">MIPI_DPHY0_TX_D3P/NO_USE_AN28</text>
<text x="156.9" y="34.2">MIPI_DPHY1_TX_D3N/MIPI_CPHY1_TX_TRIO2_C</text>
<text x="163.9" y="32.6">MIPI_DPHY1_TX_D3P /NO_USE_AN22</text>
<text x="32.3" y="41.8">MIPI_DPHY0_RX_CLKN/MIPI_CPHY0_RX_TRIO1_B</text>
<text x="32.3" y="40.3">MIPI_DPHY0_RX_CLKP/MIPI_CPHY0_RX_TRIO1_C</text>
<text x="155.7" y="40.3">MIPI_DPHY1_RX_CLK</text>
<text x="155.7" y="41.8">MIPI_DPHY1_RX_CLK</text>
<text x="169.8" y="40.3">P/MIPI_CPHY1_RX_TRIO1_C</text>
<text x="169.8" y="41.8">N/MIPI_CPHY1_RX_TRIO1_B</text>
<text x="33.2" y="46.4">MIPI_DPHY0_RX_D0N/MIPI_CPHY0_RX_TRIO0_A</text>
<text x="33.3" y="44.8">MIPI_DPHY0_RX_D0P/MIPI_CPHY0_RX_TRIO0_B</text>
<text x="156.6" y="46.4">MIPI_DPHY1_RX_D0</text>
<text x="156.7" y="44.8">MIPI_DPHY1_RX_D0</text>
<text x="169.8" y="46.4">N/MIPI_CPHY1_RX_TRIO0_A</text>
<text x="169.9" y="44.8">P/MIPI_CPHY1_RX_TRIO0_B</text>
<text x="33.1" y="50.9">MIPI_DPHY0_RX_D1N/MIPI_CPHY0_RX_TRIO0_C</text>
<text x="33.3" y="49.4">MIPI_DPHY0_RX_D1P/MIPI_CPHY0_RX_TRIO1_A</text>
<text x="33.3" y="54">MIPI_DPHY0_RX_D2P/MIPI_CPHY0_RX_TRIO2_B</text>
<text x="156.5" y="50.9">MIPI_DPHY1_RX_D1N/MIPI_CPHY1_RX_TRIO0_C</text>
<text x="156.7" y="49.4">MIPI_DPHY1_RX_D1</text>
<text x="156.7" y="54">MIPI_DPHY1_RX_D2</text>
<text x="169.9" y="49.4">P/MIPI_CPHY1_RX_TRIO1_A</text>
<text x="169.9" y="54">P/MIPI_CPHY1_RX_TRIO2_B</text>
<text x="33.2" y="55.5">MIPI_DPHY0_RX_D2N/MIPI_CPHY0_RX_TRIO2_A</text>
<text x="40.6" y="58.5">MIPI_DPHY0_RX_D3P/NO_USE_AN34</text>
<text x="156.6" y="55.5">MIPI_DPHY1_RX_D2</text>
<text x="164.2" y="58.5">MIPI_DPHY1_RX_D3P/NO_USE_AK22</text>
<text x="169.8" y="55.5">N/MIPI_CPHY1_RX_TRIO2_A</text>
<text x="33.1" y="60.1">MIPI_DPHY0_RX_D3N/MIPI_CPHY0_RX_TRIO2_C</text>
<text x="50" y="64.6">MIPI_D/C_PHY0_VREG</text>
<text x="156.5" y="60.1">MIPI_DPHY1_RX_D3N/MIPI_CPHY1_RX_TRIO2_C</text>
<text x="173.5" y="64.6">MIPI_D/C_PHY1_VREG</text>
<text x="51" y="67.7">MIPI_D/C_PHY0_VDD</text>
<text x="174.5" y="67.7">MIPI_D/C_PHY1_VDD</text>
<text x="47.8" y="78.4">MIPI_D/C_PHY0_VDD_1V2</text>
<text x="171.3" y="78.4">MIPI_D/C_PHY1_VDD_1V2</text>
<text x="47.8" y="89">MIPI_D/C_PHY0_VDD_1V8</text>
<text x="171.3" y="89">MIPI_D/C_PHY1_VDD_1V8</text>
<text x="34.8" y="111.9">MIPI_CSI0_CLK0N</text>
<text x="34.9" y="110.4">MIPI_CSI0_CLK0P</text>
<text x="36.4" y="116.5">MIPI_CSI0_D0N</text>
<text x="36.5" y="114.9">MIPI_CSI0_D0P</text>
<text x="36.5" y="119.5">MIPI_CSI0_D1P</text>
<text x="34.8" y="125.6">MIPI_CSI0_CLK1N</text>
<text x="34.9" y="124.1">MIPI_CSI0_CLK1P</text>
<text x="36.4" y="121">MIPI_CSI0_D1N</text>
<text x="36.4" y="130.2">MIPI_CSI0_D2N</text>
<text x="36.5" y="128.7">MIPI_CSI0_D2P</text>
<text x="32.3" y="137.8">MIPI_CSI0_AVCC0V75</text>
<text x="36.4" y="134.7">MIPI_CSI0_D3N</text>
<text x="36.5" y="133.2">MIPI_CSI0_D3P</text>
<text x="33" y="148.5">MIPI_CSI0_AVCC1V8</text>
<text x="34.9" y="160.7">MIPI_CSI1_CLK0P</text>
<text x="34.8" y="162.2">MIPI_CSI1_CLK0N</text>
<text x="36.4" y="166.8">MIPI_CSI1_D0N</text>
<text x="36.5" y="165.2">MIPI_CSI1_D0P</text>
<text x="36.4" y="171.3">MIPI_CSI1_D1N</text>
<text x="36.5" y="169.8">MIPI_CSI1_D1P</text>
<text x="34.8" y="175.9">MIPI_CSI1_CLK1N</text>
<text x="34.9" y="174.4">MIPI_CSI1_CLK1P</text>
<text x="36.5" y="178.9">MIPI_CSI1_D2P</text>
<text x="36.4" y="180.5">MIPI_CSI1_D2N</text>
<text x="36.4" y="185">MIPI_CSI1_D3N</text>
<text x="36.5" y="183.5">MIPI_CSI1_D3P</text>
<text x="32.3" y="188.1">MIPI_CSI1_AVCC0V75</text>
<text x="33" y="198.8">MIPI_CSI1_AVCC1V8</text>
</g>
<g font-size="1.4">
<text x="66.6" y="17.9">AN24</text>
<text x="66.6" y="13.4">AN26</text>
<text x="66.6" y="14.9">AP26</text>
<text x="190" y="17.9">AN18</text>
<text x="190" y="13.4">AN20</text>
<text x="190" y="14.9">AP20</text>
<text x="66.6" y="22.5">AN25</text>
<text x="66.6" y="19.5">AP24</text>
<text x="190" y="22.5">AN19</text>
<text x="190" y="19.5">AP18</text>
<text x="66.6" y="27.1">AN27</text>
<text x="66.6" y="24">AP25</text>
<text x="66.6" y="28.6">AP27</text>
<text x="190" y="27.1">AN21</text>
<text x="190" y="24">AP19</text>
<text x="190" y="28.6">AP21</text>
<text x="66.6" y="31.7">AN28</text>
<text x="66.6" y="33.2">AP28</text>
<text x="190" y="31.7">AN22</text>
<text x="190" y="33.2">AP22</text>
<text x="66.6" y="40.8">AP31</text>
<text x="66.6" y="39.3">AN32</text>
<text x="190" y="39.3">AK20</text>
<text x="190" y="40.8">AL20</text>
<text x="66.6" y="43.9">AN29</text>
<text x="66.6" y="45.4">AP29</text>
<text x="190" y="43.9">AK18</text>
<text x="190" y="45.4">AL18</text>
<text x="66.6" y="48.4">AN30</text>
<text x="66.6" y="53">AN33</text>
<text x="66.6" y="50">AP30</text>
<text x="190" y="48.4">AK19</text>
<text x="190" y="53">AK21</text>
<text x="190" y="50">AL19</text>
<text x="66.6" y="57.6">AN34</text>
<text x="66.6" y="54.5">AP32</text>
<text x="66.6" y="59.1">AP33</text>
<text x="190" y="57.6">AK22</text>
<text x="190" y="54.5">AL21</text>
<text x="190" y="59.1">AL22</text>
<text x="66.6" y="63.7">AF20</text>
<text x="79" y="63.7">1</text>
<text x="83.1" y="65.2">X5R</text>
<text x="83.4" y="63.7">2</text>
<text x="85.3" y="63.7">C0201</text>
<text x="86.9" y="65.2">4V</text>
<text x="190" y="63.7">AF19</text>
<text x="200.9" y="63.7">1</text>
<text x="205" y="65.2">X5R</text>
<text x="205.3" y="63.7">2</text>
<text x="207.3" y="63.7">C0201</text>
<text x="208.8" y="65.2">4V</text>
<text x="66.6" y="66.7">AG20</text>
<text x="72.8" y="69" transform="rotate(-90 72.8 69)">1</text>
<text x="74.7" y="71.3">X5R</text>
<text x="83.5" y="69" transform="rotate(-90 83.5 69)">1</text>
<text x="85.3" y="71.3">X5R</text>
<text x="87.6" y="66.7">130mA</text>
<text x="94.5" y="67.4">VDD_0V75_S0</text>
<text x="190" y="66.7">AG19</text>
<text x="197.8" y="69" transform="rotate(-90 197.8 69)">1</text>
<text x="206.5" y="66.7">130mA</text>
<text x="211.8" y="67.4">VDD_0V75_S0</text>
<text x="66.6" y="77.4">AH20</text>
<text x="72.8" y="73.4" transform="rotate(-90 72.8 73.4)">2</text>
<text x="74.7" y="74.4">C0201</text>
<text x="74.7" y="72.9">6.3V</text>
<text x="83.5" y="73.4" transform="rotate(-90 83.5 73.4)">2</text>
<text x="85.3" y="74.4">C0201</text>
<text x="85.3" y="72.9">6.3V</text>
<text x="88.4" y="77.3">4mA</text>
<text x="190" y="77.4">AH19</text>
<text x="197.8" y="73.4" transform="rotate(-90 197.8 73.4)">2</text>
<text x="199.6" y="75.9">C0201</text>
<text x="199.6" y="72.9">X5R</text>
<text x="199.6" y="74.4">6.3V</text>
<text x="207.3" y="77.3">4mA</text>
<text x="72.8" y="79.7" transform="rotate(-90 72.8 79.7)">1</text>
<text x="74.7" y="83.5">X5R</text>
<text x="94.5" y="78">VDDA_1V2_S0</text>
<text x="197.8" y="79.7" transform="rotate(-90 197.8 79.7)">1</text>
<text x="199.6" y="83.5">X5R</text>
<text x="211.8" y="78">VDDA_1V2_S0</text>
<text x="66.6" y="88.1">AJ20</text>
<text x="72.8" y="84.1" transform="rotate(-90 72.8 84.1)">2</text>
<text x="74.7" y="86.6">C0201</text>
<text x="74.7" y="85">6.3V</text>
<text x="88.4" y="88">35mA</text>
<text x="94.5" y="88.7">VCC_1V8_S0</text>
<text x="190" y="88.1">AJ19</text>
<text x="197.8" y="84.1" transform="rotate(-90 197.8 84.1)">2</text>
<text x="199.6" y="86.6">C0201</text>
<text x="199.6" y="85">6.3V</text>
<text x="207.3" y="88">35mA</text>
<text x="211.8" y="88.7">VCC_1V8_S0</text>
<text x="72.8" y="94.8" transform="rotate(-90 72.8 94.8)">2</text>
<text x="72.8" y="90.4" transform="rotate(-90 72.8 90.4)">1</text>
<text x="74.7" y="94.2">X5R</text>
<text x="74.7" y="95.7">6.3V</text>
<text x="197.8" y="94.8" transform="rotate(-90 197.8 94.8)">2</text>
<text x="197.8" y="90.4" transform="rotate(-90 197.8 90.4)">1</text>
<text x="199.6" y="94.2">X5R</text>
<text x="199.6" y="95.7">6.3V</text>
<text x="74.7" y="97.2">C0201</text>
<text x="199.6" y="97.2">C0201</text>
<text x="48.3" y="114">AG33</text>
<text x="48.3" y="109.4">AJ33</text>
<text x="48.3" y="110.9">AJ34</text>
<text x="48.3" y="115.5">AG34</text>
<text x="48.3" y="118.5">AH33</text>
<text x="48.3" y="120.1">AH34</text>
<text x="48.3" y="123.1">AM33</text>
<text x="48.3" y="124.6">AM34</text>
<text x="48.3" y="127.7">AK33</text>
<text x="48.3" y="129.2">AK34</text>
<text x="48.3" y="136.8">AB25</text>
<text x="48.3" y="132.2">AL33</text>
<text x="48.3" y="133.8">AL34</text>
<text x="68.6" y="136.8">10mA</text>
<text x="74.7" y="137.5">VDD_0V75_S0</text>
<text x="56" y="143.6" transform="rotate(-90 56 143.6)">2</text>
<text x="56" y="139.1" transform="rotate(-90 56 139.1)">1</text>
<text x="57.9" y="141.4">X5R</text>
<text x="57.9" y="143">6.3V</text>
<text x="65.2" y="143.6" transform="rotate(-90 65.2 143.6)">2</text>
<text x="65.2" y="139.1" transform="rotate(-90 65.2 139.1)">1</text>
<text x="67.1" y="141.4">X5R</text>
<text x="67.1" y="143">6.3V</text>
<text x="48.3" y="147.5">AB26</text>
<text x="56" y="149.8" transform="rotate(-90 56 149.8)">1</text>
<text x="57.9" y="144.5">C0201</text>
<text x="67.1" y="144.5">C0201</text>
<text x="67.8" y="147.4">3.3mA</text>
<text x="74.7" y="148.1">VCC_1V8_S0</text>
<text x="56" y="154.2" transform="rotate(-90 56 154.2)">2</text>
<text x="57.9" y="153.6">X5R</text>
<text x="57.9" y="155.2">6.3V</text>
<text x="48.3" y="159.7">AJ31</text>
<text x="48.3" y="161.2">AJ32</text>
<text x="57.9" y="156.7">C0201</text>
<text x="48.3" y="164.3">AG31</text>
<text x="48.3" y="165.8">AG32</text>
<text x="48.3" y="168.8">AH31</text>
<text x="48.3" y="170.3">AH32</text>
<text x="48.3" y="173.4">AM31</text>
<text x="48.3" y="178">AK31</text>
<text x="48.3" y="179.5">AK32</text>
<text x="48.3" y="174.9">AM32</text>
<text x="48.3" y="182.5">AL31</text>
<text x="48.3" y="184.1">AL32</text>
<text x="48.3" y="187.1">AA25</text>
<text x="54.5" y="189.4" transform="rotate(-90 54.5 189.4)">1</text>
<text x="56.4" y="191.7">X5R</text>
<text x="64" y="187.1">10mA</text>
<text x="68.6" y="187.7">VDD_0V75_S0</text>
<text x="48.3" y="197.8">AA26</text>
<text x="54.5" y="193.8" transform="rotate(-90 54.5 193.8)">2</text>
<text x="56.4" y="194.8">C0201</text>
<text x="56.4" y="193.3">6.3V</text>
<text x="63.2" y="197.7">3.3mA</text>
<text x="54.5" y="200.1" transform="rotate(-90 54.5 200.1)">1</text>
<text x="56.4" y="203.9">X5R</text>
<text x="68.6" y="198.4">VCC_1V8_S0</text>
<text x="54.5" y="204.5" transform="rotate(-90 54.5 204.5)">2</text>
<text x="56.4" y="207">C0201</text>
<text x="56.4" y="205.4">6.3V</text>
<text x="223.6" y="205.4">Friday, July 25, 2025</text>
</g>
<g font-size="1.4" fill="#f00">
<text x="199.6" y="15.5">MIPI_DPHY1_TX_CLKN</text>
<text x="199.6" y="14">MIPI_DPHY1_TX_CLKP</text>
<text x="199.6" y="20.1">MIPI_DPHY1_TX_D0N</text>
<text x="199.6" y="18.6">MIPI_DPHY1_TX_D0P</text>
<text x="199.6" y="23.2">MIPI_DPHY1_TX_D1P</text>
<text x="199.6" y="24.7">MIPI_DPHY1_TX_D1N</text>
<text x="199.6" y="29.3">MIPI_DPHY1_TX_D2N</text>
<text x="199.6" y="27.7">MIPI_DPHY1_TX_D2P</text>
<text x="199.6" y="33.8">MIPI_DPHY1_TX_D3N</text>
<text x="199.6" y="32.3">MIPI_DPHY1_TX_D3P</text>
<text x="76.5" y="40.1">MIPI_DPHY0_RX_CLKP</text>
<text x="76.5" y="41.6">MIPI_DPHY0_RX_CLKN</text>
<text x="76.5" y="44.7">MIPI_DPHY0_RX_D0P</text>
<text x="76.5" y="46.2">MIPI_DPHY0_RX_D0N</text>
<text x="76.5" y="49.2">MIPI_DPHY0_RX_D1P</text>
<text x="76.5" y="50.8">MIPI_DPHY0_RX_D1N</text>
<text x="76.5" y="53.8">MIPI_DPHY0_RX_D2P</text>
<text x="76.5" y="55.3">MIPI_DPHY0_RX_D2N</text>
<text x="76.5" y="58.4">MIPI_DPHY0_RX_D3P</text>
<text x="76.5" y="59.9">MIPI_DPHY0_RX_D3N</text>
<text x="68.9" y="110.2">MIPI_CSI0_RX_CLK0P</text>
<text x="68.9" y="111.7">MIPI_CSI0_RX_CLK0N</text>
<text x="68.9" y="114.8">MIPI_CSI0_RX_D0P</text>
<text x="68.9" y="116.3">MIPI_CSI0_RX_D0N</text>
<text x="68.9" y="119.3">MIPI_CSI0_RX_D1P</text>
<text x="68.9" y="120.9">MIPI_CSI0_RX_D1N</text>
<text x="68.9" y="128.5">MIPI_CSI0_RX_D2P</text>
<text x="68.9" y="130">MIPI_CSI0_RX_D2N</text>
<text x="68.9" y="133.1">MIPI_CSI0_RX_D3P</text>
<text x="68.9" y="134.6">MIPI_CSI0_RX_D3N</text>
<text x="68.9" y="160.5">MIPI_CSI1_RX_CLK0P</text>
<text x="68.9" y="162">MIPI_CSI1_RX_CLK0N</text>
<text x="68.9" y="165.1">MIPI_CSI1_RX_D0P</text>
<text x="68.9" y="166.6">MIPI_CSI1_RX_D0N</text>
<text x="68.9" y="169.6">MIPI_CSI1_RX_D1P</text>
<text x="68.9" y="171.2">MIPI_CSI1_RX_D1N</text>
<text x="68.9" y="178.8">MIPI_CSI1_RX_D2P</text>
<text x="68.9" y="180.3">MIPI_CSI1_RX_D2N</text>
<text x="68.9" y="183.3">MIPI_CSI1_RX_D3P</text>
<text x="68.9" y="184.9">MIPI_CSI1_RX_D3N</text>
</g>
<g font-size="1.1">
<text x="27" y="1.1">5</text>
<text x="77.9" y="1.1">4</text>
<text x="128.9" y="1.1">3</text>
<text x="179.8" y="1.1">2</text>
<text x="230.8" y="1.1">1</text>
<text x=".4" y="28.3">D</text>
<text x="256.7" y="28.3">D</text>
<text x=".4" y="80">C</text>
<text x="256.7" y="80">C</text>
<text x=".4" y="131.7">B</text>
<text x="256.7" y="131.7">B</text>
<text x=".4" y="183.4">A</text>
<text x="256.7" y="183.4">A</text>
<text x="27" y="209.5">5</text>
<text x="77.9" y="209.5">4</text>
<text x="128.9" y="209.5">3</text>
<text x="179.8" y="209.5">2</text>
<text x="230.8" y="209.5">1</text>
</g>
</svg>
